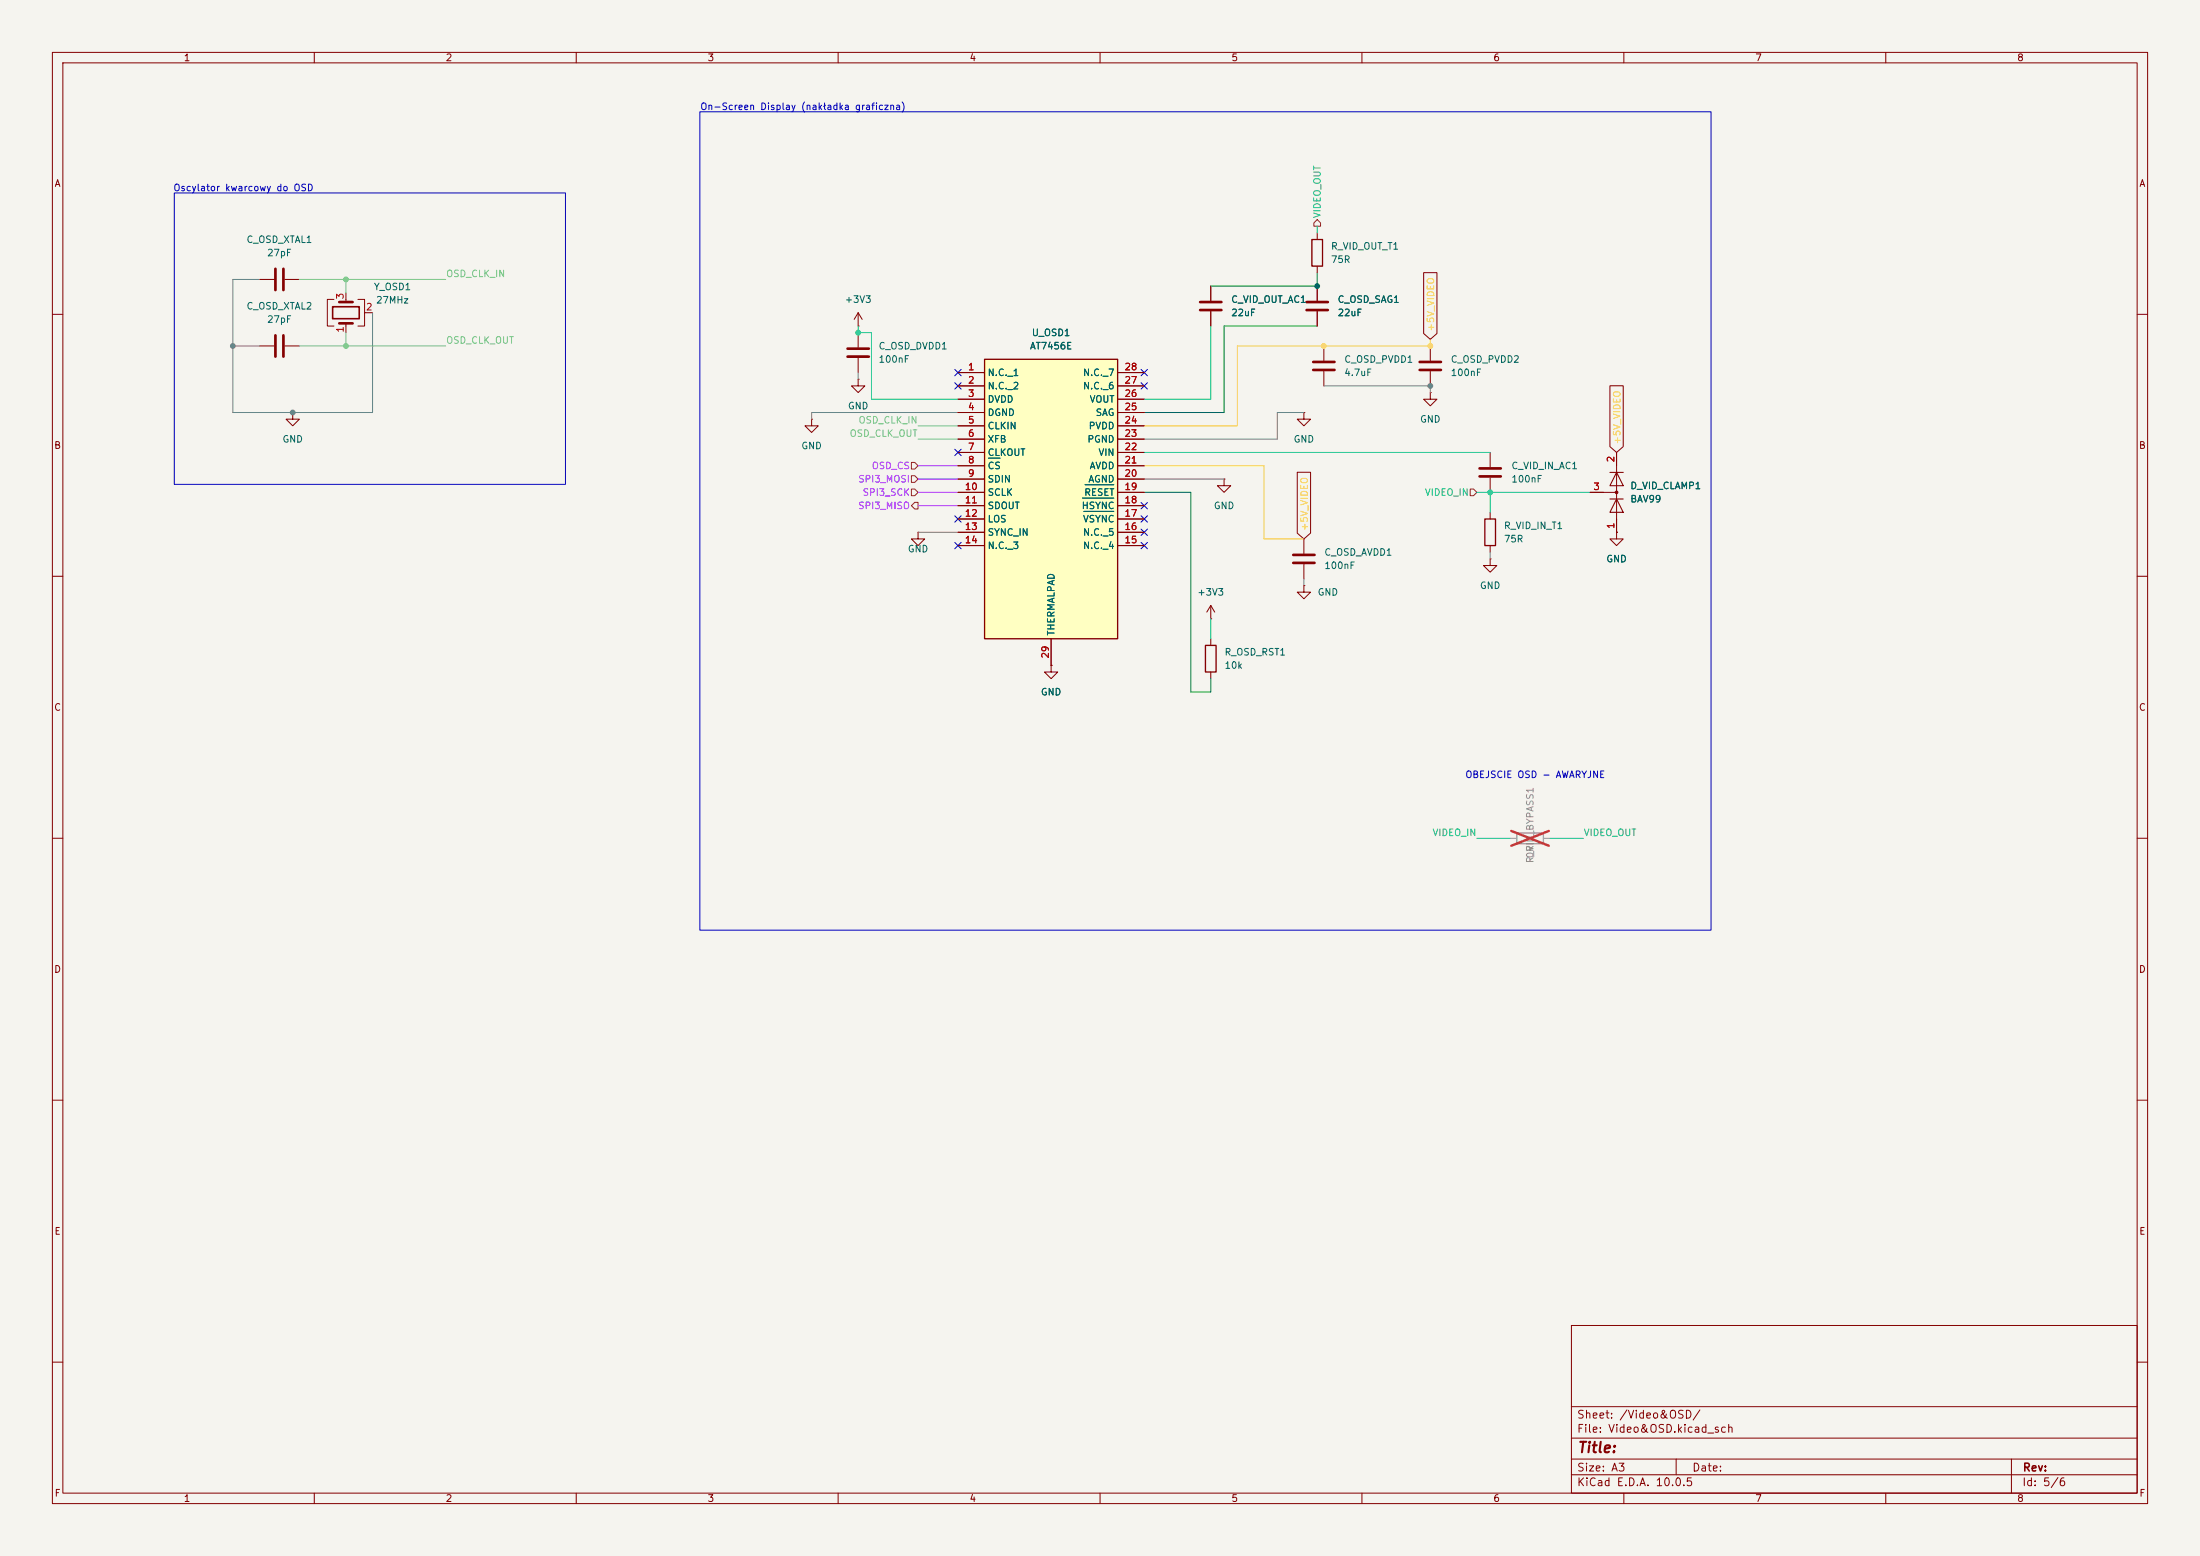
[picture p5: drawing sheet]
<svg xmlns="http://www.w3.org/2000/svg" width="420mm" height="297mm" viewBox="0 0 420 297" stroke-linecap="round" stroke-linejoin="round" font-family="sans-serif">
<path d="M0 0h420v297h-420z" fill="#f5f4ef" stroke="#f5f4ef" stroke-width=".19"/>
<g fill="none" stroke="#840000" stroke-width=".19">
<path d="M10 10h400v277h-400zM12 12h396v273h-396zM60 10v2M110 10v2M160 10v2M210 10v2M260 10v2M310 10v2M360 10v2M10 60h2M408 60h2M10 110h2"/>
<path d="M408 110h2M10 160h2M408 160h2M10 210h2M408 210h2M300 253h108v32h-108zM10 260h2M300 278.5h108M300 274.5h108M300 268.5h108M320 278.5v3M384 278.5v6.5"/>
<path d="M408 260h2M60 285v2M110 285v2M160 285v2M210 285v2M260 285v2M300 281.5h108M310 285v2M360 285v2"/>
</g>
<path d="M188 68.6h25.4v53.3h-25.4z" fill="#ffffc2"/>
<path d="M250.4 45.7h2.1v5.1h-2.1zM188 68.6h25.4v53.3h-25.4zM283.5 99.1h2v5h-2zM230.1 123.2h2.1v5.1h-2.1z" fill="none" stroke="#840000" stroke-width=".25"/>
<g fill="none" stroke="#840000" stroke-width=".19">
<path d="M49.5 53.3h2.8M54.4 53.3h2.7M63.8 57.2h-1.3v5h1.3M66 55.9v1.8M68.3 57.2h1.3v5h-1.3M69.6 59.7h1.5M163.8 59.7v2.5M163.8 59.7l-.7 1.3M163.8 59.7l.8 1.3M231.1 54.6v2.8M231.1 59.4v2.8M251.5 44.5v1.2"/>
<path d="M251.5 50.8v1.3M251.5 54.6v2.8M251.5 59.4v2.8M271.8 52h2.5v11.7l-1.3 1.1-1.2-1.1zM49.5 66h2.8M54.4 66h2.7M55.9 78.7v1.3h1.2l-1.2 1.3-1.3-1.3h1.3M55.9 78.7h.1M66 61.7v1.8M163.8 72.4v1.3h1.3l-1.3 1.2-1.2-1.2h1.2M163.8 72.4h.1M163.8 62.2h.1"/>
<path d="M163.8 63.5v2.8M163.8 68.3v2.8M182.9 71.1h5.1M182.9 73.7h5.1M182.9 76.2h5.1M182.9 78.7h5.1M213.4 71.1h5M213.4 73.7h5M213.4 76.2h5M213.4 78.7h5M248.9 78.7v1.3h1.3l-1.3 1.3-1.3-1.3h1.3M248.9 78.7h.1"/>
<path d="M252.7 66v2.8M252.7 70.9v2.8M273 74.9v1.3h1.3l-1.3 1.3-1.2-1.3h1.2M273 74.9h.1M273 66v2.8M273 70.9v2.8M307.3 73.6h2.6v11.6l-1.3 1.2-1.3-1.2zM154.9 80v1.3h1.3l-1.3 1.3-1.2-1.3h1.2M154.9 80h.1M182.9 81.3h5.1M182.9 83.8h5.1M182.9 86.4h5.1"/>
<path d="M182.9 88.9h5.1M182.9 91.4h5.1M182.9 94h5.1M182.9 96.5h5.1M182.9 99.1h5.1M213.4 81.3h5M213.4 83.8h5M213.4 86.4h5M213.4 88.9h5M213.4 91.4h5M213.4 94h5M213.4 96.5h5"/>
<path d="M213.4 99.1h5M233.7 91.4v1.3h1.2l-1.2 1.3-1.3-1.3h1.3M233.7 91.4h.1M247.6 90.1h2.6v11.7l-1.3 1.1-1.3-1.1zM284.5 86.4v2.8M284.5 91.2v2.8M284.5 97.8v1.3M303.5 94h5.1M308.6 86.4v15.2M175.3 101.6v1.3h1.2l-1.2 1.2-1.3-1.2h1.3M175.3 101.6h.1M182.9 101.6h5.1"/>
<path d="M182.9 104.1h5.1M213.4 101.6h5M213.4 104.1h5M231.1 118.1h.1M231.1 115.6v2.5M231.1 115.6l-.7 1.2M231.1 115.6l.8 1.2M248.9 111.8v1.2h1.3l-1.3 1.3-1.3-1.3h1.3M248.9 111.8h.1M248.9 102.9v2.8M248.9 107.7v2.8M284.5 106.7v1.3h1.2l-1.2 1.2-1.3-1.2h1.3"/>
<path d="M284.5 106.7h.1M284.5 104.1v1.3M308.6 101.6v1.3h1.3l-1.3 1.2-1.3-1.2h1.3M308.6 101.6h.1M200.7 127v1.3h1.2l-1.2 1.2-1.3-1.2h1.3M200.7 127h.1M200.7 121.9v5.1M231.1 121.9v1.3M231.1 128.3v1.2"/>
</g>
<path d="M188.7 87.5h2.2M206.6 95.1h6M206.9 97.6h5.7M207.1 92.5h5.5" fill="none" stroke="#006464" stroke-width=".19"/>
<g fill="none" stroke="#840000" stroke-width=".51">
<path d="M52.6 51.3v4.1M54.1 51.3v4.1M64.8 57.7h2.5M229.1 57.7h4.1M229.1 59.2h4.1M249.4 57.7h4.1M249.4 59.2h4.1M52.6 64v4.1M54.1 64v4.1M64.8 61.7h2.5M161.8 68.1h4.1M161.8 66.5h4.1"/>
<path d="M250.7 69.1h4.1M250.7 70.6h4.1M271 69.1h4.1M271 70.6h4.1M282.4 90.9h4.1M282.4 89.4h4.1M246.9 107.4h4.1M246.9 105.9h4.1"/>
</g>
<path d="M289.6 159h5v2h-5z" fill="none" stroke="#9c9b98" stroke-width=".25"/>
<path d="M288.3 160h1.3M294.6 160h1.3" fill="none" stroke="#9c9b98" stroke-width=".19"/>
<path d="M288.5 158.6l7.2 2.8M295.7 158.6l-7.2 2.8" fill="none" stroke="#e12e31" stroke-width=".46"/>
<path d="M63.5 58.5h5.1v2.3h-5.1z" fill="none" stroke="#840000" stroke-width=".3"/>
<path d="M307.3 95.3h2.6M307.3 90.2h2.6M308.6 95.3l1.3 2.5h-2.6zM308.6 90.2l1.3 2.5h-2.6z" fill="none" stroke="#840000" stroke-width=".2"/>
<circle cx="308.6" cy="94" r=".25" fill="#840000" stroke="#840000" stroke-width=".19"/>
<path d="M251.5 41.9l.6 .6v.7h-1.3v-.7zM174 90.8h.6l.7 .6-.7 .7h-.6zM174 93.3h.6l.7 .7-.7 .6h-.6zM174 88.3h.6l.7 .6-.7 .6h-.6zM174.6 95.9h.7v1.3h-.7l-.6-.7zM280.7 93.3h.6l.6 .7-.6 .6h-.6z" fill="none" stroke="#725600" stroke-width=".19"/>
<path d="M251.5 52.1v2.5h-20.4M251.5 62.2h-17.8v16.5h-15.3M218.4 94h8.9v38.1h3.8v-2.6" fill="none" stroke="#009600" stroke-width=".19"/>
<path d="M49.5 53.3h-5.1v25.4h26.7v-19M44.4 66h5.1M163.8 71.1v1.3M182.9 78.7h-28v1.3M248.9 78.7h-5.1v5.1h-25.4M252.7 73.7h20.3v1.2M218.4 91.4h15.3M175.3 101.6h7.6M248.9 110.5v1.3M284.5 105.4v1.3" fill="none" stroke="#787878" stroke-width=".19"/>
<path d="M251.5 43.2v1.3M231.1 62.2v14h-12.7M218.4 86.4h66.1M281.9 94h21.6M284.5 94v3.8M281.9 160h6.4M295.9 160h6.4" fill="none" stroke="#0ec295" stroke-width=".19"/>
<path d="M163.8 62.2v1.3h2.6v12.7h16.5M231.1 118.1v3.8" fill="none" stroke="#11db87" stroke-width=".19"/>
<path d="M273 64.8v1.2h-36.8v15.3h-17.8M218.4 88.9h22.9v14h7.6" fill="none" stroke="#ffc82e" stroke-width=".19"/>
<path d="M57.1 53.3h28M66 53.3v2.6M57.1 66h28M66 63.5v2.5M175.3 81.3h7.6M175.3 83.8h7.6" fill="none" stroke="#78c878" stroke-width=".19"/>
<path d="M175.3 96.5h7.6M175.3 94h7.6M175.3 91.4h7.6M175.3 88.9h7.6" fill="none" stroke="#a412ff" stroke-width=".19"/>
<g fill="none" stroke="#000084" stroke-width=".19">
<path d="M182.3 73.1l1.2 1.2M182.3 70.5l1.2 1.2M183.5 73.1l-1.2 1.2M183.5 70.5l-1.2 1.2M217.8 73.1l1.2 1.2M217.8 70.5l1.2 1.2M219 73.1l-1.2 1.2M219 70.5l-1.2 1.2M182.3 98.5l1.2 1.2M182.3 85.8l1.2 1.2M183.5 98.5l-1.2 1.2M183.5 85.8l-1.2 1.2"/>
<path d="M217.8 98.5l1.2 1.2M217.8 95.9l1.2 1.2M219 98.5l-1.2 1.2M219 95.9l-1.2 1.2M182.3 103.5l1.2 1.2M183.5 103.5l-1.2 1.2M217.8 101l1.2 1.2M217.8 103.5l1.2 1.2M219 101l-1.2 1.2M219 103.5l-1.2 1.2"/>
</g>
<path d="M33.3 36.8h74.6v55.7h-74.6zM133.6 21.3h193v156.2h-193z" fill="none" stroke="#0000c2" stroke-width=".19"/>
<g fill="#78c878" stroke="#78c878" stroke-width=".19">
<circle cx="66" cy="53.3" r=".46"/>
<circle cx="66" cy="66" r=".46"/>
</g>
<g fill="#787878" stroke="#787878" stroke-width=".19">
<circle cx="55.9" cy="78.7" r=".46"/>
<circle cx="44.4" cy="66" r=".46"/>
<circle cx="273" cy="73.7" r=".46"/>
</g>
<g fill="#ffc82e" stroke="#ffc82e" stroke-width=".19">
<circle cx="273" cy="66" r=".46"/>
<circle cx="252.7" cy="66" r=".46"/>
</g>
<circle cx="284.5" cy="94" r=".46" fill="#0ec295" stroke="#0ec295" stroke-width=".19"/>
<circle cx="251.5" cy="54.6" r=".46" fill="#009600" stroke="#009600" stroke-width=".19"/>
<circle cx="163.8" cy="63.5" r=".46" fill="#11db87" stroke="#11db87" stroke-width=".19"/>
<text font-size="2" fill="#840000" x="301" y="277.8">Title:</text>
<g font-size="1.5" fill="#840000">
<text x="300.9" y="273.8">File: Video&amp;OSD.kicad_sch</text>
<text x="300.9" y="271.1">Sheet: /Video&amp;OSD/</text>
<text x="300.9" y="281.2">Size: A3</text>
<text x="322.9" y="281.2">Date:</text>
<text x="386" y="281.2">Rev:</text>
<text x="300.9" y="284">KiCad E.D.A. 10.0.5</text>
<text x="385.9" y="284">Id: 5/6</text>
</g>
<g font-size="1.3" fill="#840000">
<text x="35" y="12">1</text>
<text x="85" y="12">2</text>
<text x="135" y="12">3</text>
<text x="185" y="12">4</text>
<text x="235" y="12">5</text>
<text x="285" y="12">6</text>
<text x="335" y="12">7</text>
<text x="385" y="12">8</text>
<text x="10.3" y="36">A</text>
<text x="408.3" y="36">A</text>
<text x="10.2" y="86">B</text>
<text x="408.2" y="86">B</text>
<text x="10.2" y="136">C</text>
<text x="408.2" y="136">C</text>
<text x="10.2" y="186">D</text>
<text x="408.2" y="186">D</text>
<text x="10.3" y="236">E</text>
<text x="408.3" y="236">E</text>
<text x="10.3" y="286">F</text>
<text x="35" y="287">1</text>
<text x="85" y="287">2</text>
<text x="135" y="287">3</text>
<text x="185" y="287">4</text>
<text x="235" y="287">5</text>
<text x="285" y="287">6</text>
<text x="335" y="287">7</text>
<text x="385" y="287">8</text>
<text x="408.3" y="286">F</text>
</g>
<g font-size="1.3" fill="#0000c2">
<text x="133.6" y="21.3">On-Screen Display (nakładka graficzna)</text>
<text x="33" y="36.8">Oscylator kwarcowy do OSD</text>
<text x="279.6" y="148.8">OBEJSCIE OSD - AWARYJNE</text>
</g>
<g font-size="1.3" fill="#0ec295">
<text x="252.4" y="41.7" transform="rotate(-90 252.4 41.7)">VIDEO_OUT</text>
<text x="271.9" y="94.9">VIDEO_IN</text>
<text x="273.4" y="159.9">VIDEO_IN</text>
<text x="302.2" y="159.9">VIDEO_OUT</text>
</g>
<g font-size="1.3" fill="#006464">
<text x="47" y="46.7">C_OSD_XTAL1</text>
<text x="254" y="48">R_VID_OUT_T1</text>
<text x="50.9" y="49.2">27pF</text>
<text x="254" y="50.5">75R</text>
<text x="47" y="59.4">C_OSD_XTAL2</text>
<text x="71.3" y="55.7">Y_OSD1</text>
<text x="71.7" y="58.2">27MHz</text>
<text x="161.2" y="58.1">+3V3</text>
<text x="234.9" y="58.1">C_VID_OUT_AC1</text>
<text x="255.3" y="58.1">C_OSD_SAG1</text>
<text x="50.9" y="61.9">27pF</text>
<text x="196.9" y="64.5">U_OSD1</text>
<text x="234.9" y="60.7">22uF</text>
<text x="255.3" y="60.7">22uF</text>
<text x="167.6" y="67">C_OSD_DVDD1</text>
<text x="167.6" y="69.5">100nF</text>
<text x="196.5" y="67">AT7456E</text>
<text x="256.5" y="69.5">C_OSD_PVDD1</text>
<text x="276.8" y="69.5">C_OSD_PVDD2</text>
<text x="188.4" y="72.1">N.C._1</text>
<text x="188.4" y="74.6">N.C._2</text>
<text x="188.4" y="77.2">DVDD</text>
<text x="206.6" y="74.6">N.C._6</text>
<text x="206.6" y="72.1">N.C._7</text>
<text x="207.9" y="77.2">VOUT</text>
<text x="256.5" y="72.1">4.7uF</text>
<text x="276.8" y="72.1">100nF</text>
<text x="161.8" y="78.4">GND</text>
<text x="188.4" y="79.7">DGND</text>
<text x="188.4" y="82.2">CLKIN</text>
<text x="207.7" y="82.2">PVDD</text>
<text x="209.1" y="79.7">SAG</text>
<text x="271" y="81">GND</text>
<text x="53.8" y="84.8">GND</text>
<text x="152.9" y="86.1">GND</text>
<text x="188.4" y="84.8">XFB</text>
<text x="188.4" y="87.3">CLKOUT</text>
<text x="188.4" y="89.9">CS</text>
<text x="207.5" y="84.8">PGND</text>
<text x="207.9" y="89.9">AVDD</text>
<text x="209.6" y="87.3">VIN</text>
<text x="246.9" y="84.8">GND</text>
<text x="288.4" y="89.9">C_VID_IN_AC1</text>
<text x="188.4" y="92.4">SDIN</text>
<text x="188.4" y="94.9">SCLK</text>
<text x="206.9" y="94.9">RESET</text>
<text x="207.7" y="92.4">AGND</text>
<text x="288.4" y="92.4">100nF</text>
<text x="311.1" y="93.7">D_VID_CLAMP1</text>
<text x="188.4" y="97.5">SDOUT</text>
<text x="188.4" y="100">LOS</text>
<text x="206.4" y="97.5">HSYNC</text>
<text x="206.6" y="100">VSYNC</text>
<text x="231.6" y="97.5">GND</text>
<text x="287" y="101.3">R_VID_IN_T1</text>
<text x="311.1" y="96.2">BAV99</text>
<text x="173.2" y="105.7">GND</text>
<text x="188.4" y="102.6">SYNC_IN</text>
<text x="188.4" y="105.1">N.C._3</text>
<text x="206.6" y="105.1">N.C._4</text>
<text x="206.6" y="102.6">N.C._5</text>
<text x="252.7" y="106.4">C_OSD_AVDD1</text>
<text x="287" y="103.8">75R</text>
<text x="306.5" y="107.6">GND</text>
<text x="228.5" y="114">+3V3</text>
<text x="251.4" y="114">GND</text>
<text x="252.7" y="108.9">100nF</text>
<text x="282.4" y="112.7">GND</text>
<text x="201.6" y="121.4" transform="rotate(-90 201.6 121.4)">THERMALPAD</text>
<text x="233.7" y="125.4">R_OSD_RST1</text>
<text x="233.7" y="128">10k</text>
<text x="198.6" y="133">GND</text>
</g>
<g font-size="1.3" fill="#78c878">
<text x="85.1" y="53.2">OSD_CLK_IN</text>
<text x="85.1" y="65.9">OSD_CLK_OUT</text>
<text x="162.1" y="83.7">OSD_CLK_OUT</text>
<text x="163.8" y="81.2">OSD_CLK_IN</text>
</g>
<g font-size="1.3" fill="#a90000">
<text x="65.9" y="57.2" transform="rotate(-90 65.9 57.2)">3</text>
<text x="69.8" y="59.6">2</text>
<text x="65.9" y="63.6" transform="rotate(-90 65.9 63.6)">1</text>
<text x="184.7" y="71">1</text>
<text x="214.6" y="71">28</text>
<text x="184.7" y="73.5">2</text>
<text x="184.7" y="76.1">3</text>
<text x="214.6" y="76.1">26</text>
<text x="214.6" y="73.5">27</text>
<text x="184.7" y="78.6">4</text>
<text x="184.7" y="81.1">5</text>
<text x="184.7" y="83.7">6</text>
<text x="214.6" y="83.7">23</text>
<text x="214.6" y="81.1">24</text>
<text x="214.6" y="78.6">25</text>
<text x="184.7" y="86.2">7</text>
<text x="184.7" y="88.8">8</text>
<text x="214.6" y="88.8">21</text>
<text x="214.6" y="86.2">22</text>
<text x="308.5" y="88.4" transform="rotate(-90 308.5 88.4)">2</text>
<text x="184.1" y="93.8">10</text>
<text x="184.7" y="91.3">9</text>
<text x="214.6" y="93.8">19</text>
<text x="214.6" y="91.3">20</text>
<text x="304.1" y="93.8">3</text>
<text x="184.1" y="96.4">11</text>
<text x="184.1" y="98.9">12</text>
<text x="184.1" y="101.5">13</text>
<text x="214.6" y="101.5">16</text>
<text x="214.6" y="98.9">17</text>
<text x="214.6" y="96.4">18</text>
<text x="308.5" y="101.1" transform="rotate(-90 308.5 101.1)">1</text>
<text x="184.1" y="104">14</text>
<text x="214.6" y="104">15</text>
<text x="200.5" y="125.8" transform="rotate(-90 200.5 125.8)">29</text>
</g>
<g font-size="1.3" fill="#ffc82e">
<text x="274.1" y="63.4" transform="rotate(-90 274.1 63.4)">+5V_VIDEO</text>
<text x="309.7" y="85" transform="rotate(-90 309.7 85)">+5V_VIDEO</text>
<text x="250" y="101.5" transform="rotate(-90 250 101.5)">+5V_VIDEO</text>
</g>
<g font-size="1.3" fill="#a412ff">
<text x="166.3" y="89.9">OSD_CS</text>
<text x="163.7" y="92.4">SPI3_MOSI</text>
<text x="164.6" y="94.9">SPI3_SCK</text>
<text x="163.7" y="97.5">SPI3_MISO</text>
</g>
<g font-size="1.3" fill="#939391">
<text x="293.1" y="164.9" transform="rotate(-90 293.1 164.9)">R_VID_BYPASS1</text>
<text x="293.1" y="163.9" transform="rotate(-90 293.1 163.9)">0R</text>
</g>
</svg>
